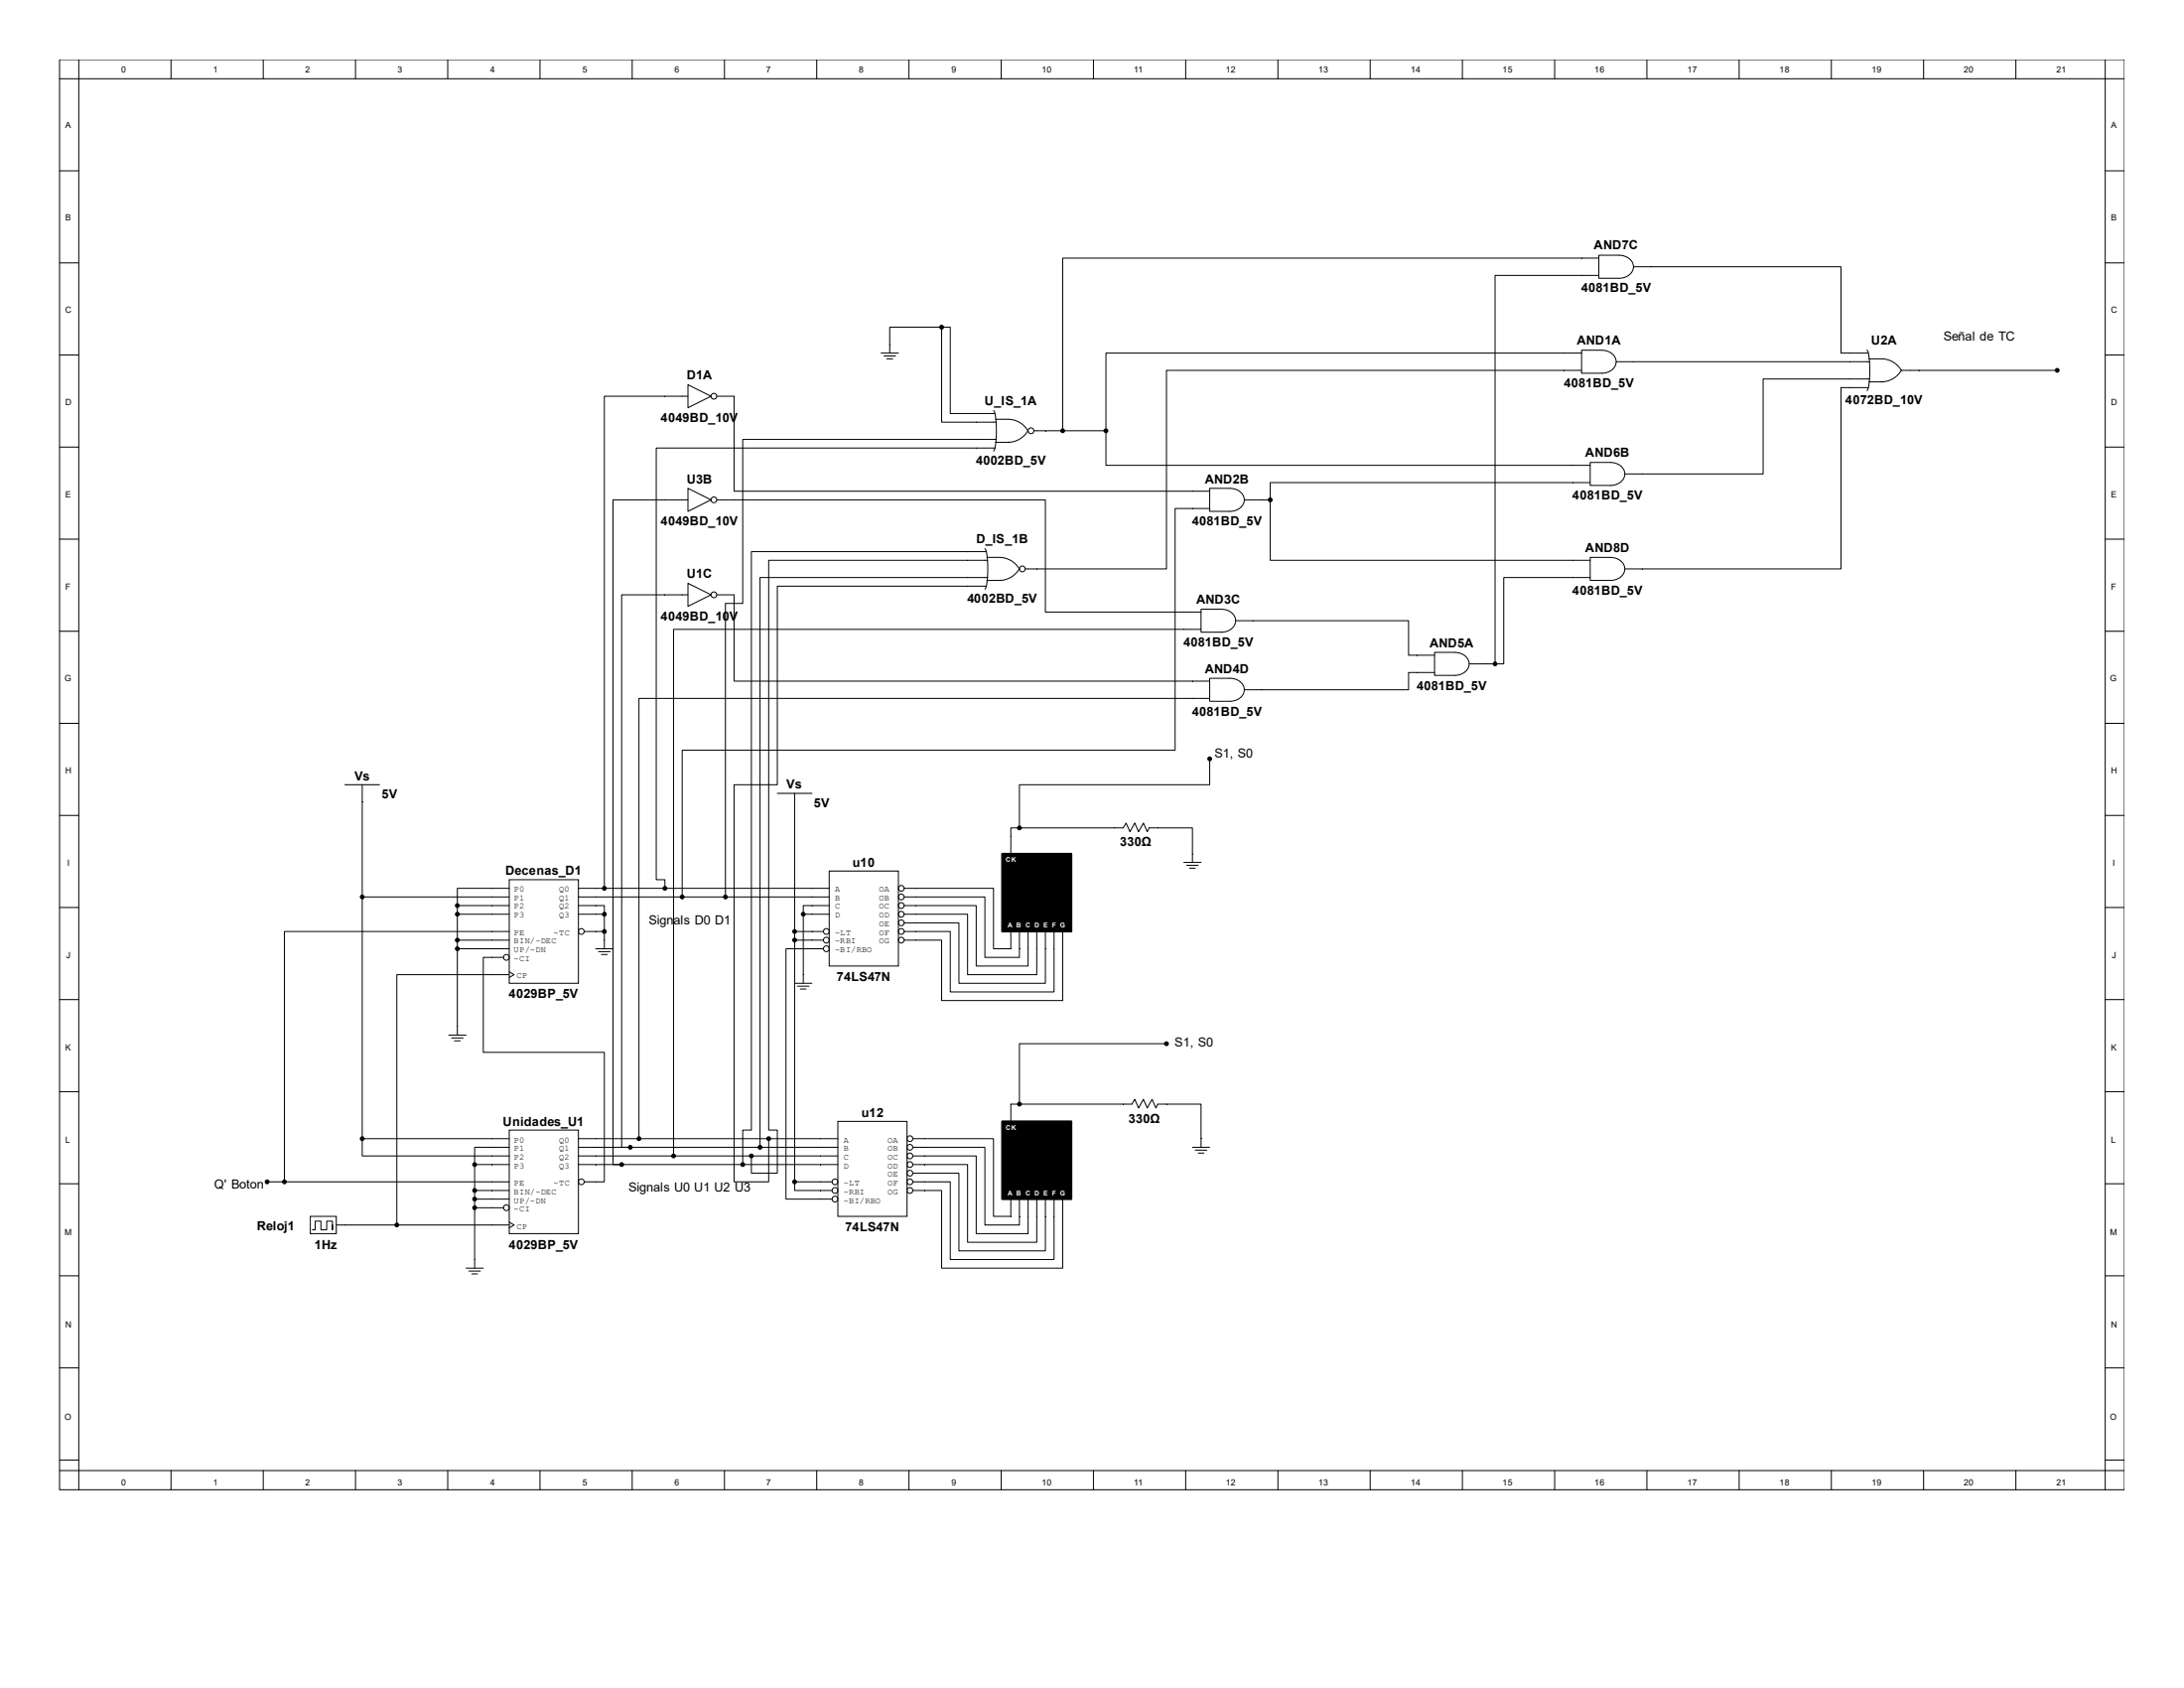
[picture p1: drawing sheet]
<svg xmlns="http://www.w3.org/2000/svg" width="279mm" height="216mm" viewBox="0 0 279 216" stroke-linecap="round" stroke-linejoin="round" font-family="sans-serif">
<g fill="none" stroke="#000" stroke-width=".13">
<path d="M7.6 7.6h264.2v182.9h-264.2zM7.6 10.1h264.2M10.1 7.6v182.9M21.9 7.6v2.5M33.7 7.6v2.5M45.5 7.6v2.5M57.3 7.6v2.5M69.1 7.6v2.5M80.9 7.6v2.5M92.7 7.6v2.5M104.5 7.6v2.5M116.3 7.6v2.5"/>
<path d="M128.1 7.6v2.5M139.9 7.6v2.5M151.7 7.6v2.5M163.5 7.6v2.5M175.3 7.6v2.5M187.1 7.6v2.5M198.9 7.6v2.5M210.7 7.6v2.5M222.5 7.6v2.5M234.3 7.6v2.5M246.1 7.6v2.5M257.9 7.6v2.5"/>
<path d="M269.3 7.6v182.9M7.6 21.9h2.5M7.6 33.6h2.5M204.5 32.6h2.6a1.6 1.6 0 0 1 1.8 1.9 1.79 1.79 0 0 1-1.8 1.1h-2.6zM204.5 33h-68.5v22.1M204.5 35.2h-13.2v49.7M209 34.1h26.5v11.1h3.5M269.3 21.9h2.5M269.3 33.6h2.5M7.6 45.4h2.5M7.6 57.2h2.5M88 49.2l3 1.5-3 1.5z"/>
<path d="M88 50.7h-10.7v62.9M91.7 50.7h2.2v12.1h60.9M112.7 45.2h2.2M113.1 45.5h1.5M113.5 45.9h.7M120.5 41.8v12.2h7M120.5 41.8h1.1v11.1h5.6M120.5 41.8h-6.7v3.4M127.1 52.5a4.8 4.8 0 0 1 .4 2.6l-.1 1.3a1.95 1.95 0 0 1-.3 1.3M127.2 57.3h-43.2v55.2h1.1v1.1M127.3 53.6a4.4 4.4 0 0 1 3.5 .7l.7 .8M127.3 56.6h1.9"/>
<path d="M127.5 56.2h-32.5v21h-2.2v37.5M131.5 55a2.95 2.95 0 0 1-2.6 1.6M132.3 55.1h9.2M141.5 55.1v4.4h61.9M202.3 44.8h2.6a1.6 1.6 0 0 1 1.8 1.9 1.79 1.79 0 0 1-1.8 1h-2.6zM202.3 47.4h-53.1v25.4h-18M202.3 45.2h-60.8v9.9M203.4 59.1l2.6 .1a1.6 1.6 0 0 1 1.8 1.8 1.79 1.79 0 0 1-1.8 1.1h-2.6zM206.8 46.3h32.4M238.8 44.8a4.8 4.8 0 0 1 .4 2.6v1.3a1.95 1.95 0 0 1-.4 1.2M239 49.6h-3.5v23.2h-27.6M239.1 45.9a4.4 4.4 0 0 1 3.5 .7l.6 .8"/>
<path d="M239.1 48.8h1.8M239.2 48.5h-13.6v12.1h-17.7M243.3 47.4h19.9M243.3 47.3a2.95 2.95 0 0 1-2.6 1.5M269.3 45.4h2.5M269.3 57.2h2.5M7.6 69h2.5M88 62.5l3 1.4-3 1.5zM88 74.6l3 1.5-3 1.4zM88 63.9h-9.6v85.1h1.1M88 76.1h-8.5v70.6h1.1M91.7 63.9h42v14.4h20"/>
<path d="M91.7 76.1h2.2v11h60.9M126 70.2a4.8 4.8 0 0 1 .4 2.6l-.1 1.3a1.95 1.95 0 0 1-.3 1.2M126.1 75h-26.7v25.4h-5.5v50.8h4.4v-5.6M126.1 70.6h-30v73.9h-1.1v4.5M126.2 71.3a4.4 4.4 0 0 1 3.5 .7l.7 .8M126.2 74.2h1.9M126.4 73.9h-29.2v72.8M126.4 71.7h-28.1v72.8h1.1v5.6h-3.3v-2.3M130.4 72.7a2.95 2.95 0 0 1-2.6 1.5M153.7 77.9h2.5a1.6 1.6 0 0 1 1.8 1.9 1.79 1.79 0 0 1-1.8 1.1h-2.5zM154.8 62.5h2.5a1.6 1.6 0 0 1 1.8 1.8 1.79 1.79 0 0 1-1.8 1.1h-2.5zM154.8 65h-4.5v31h-63v18.7"/>
<path d="M158.1 79.4h22.1v4.4h3.3M159.2 63.9h3.3M162.5 63.9v7.8h40.9M203.4 71.3h2.6a1.6 1.6 0 0 1 1.8 1.9 1.79 1.79 0 0 1-1.8 1h-2.6zM203.4 73.9h-11v11h-1.1M203.4 61.7h-40.9v2.2M269.3 69h2.5M7.6 80.7h2.5M7.6 92.5h2.5M153.7 80.5h-67.5v67.3M154.8 86.8h2.5a1.6 1.6 0 0 1 1.8 1.8 1.79 1.79 0 0 1-1.8 1.1h-2.5zM154.8 97.1v3.3h-24.4v5.5"/>
<path d="M154.8 89.3h-73.1v56.3M183.5 83.4h2.6a1.6 1.6 0 0 1 1.8 1.9 1.79 1.79 0 0 1-1.8 1.1h-2.6zM183.5 86h-3.3v2.2h-21M187.9 84.9h3.4M269.3 80.7h2.5M269.3 92.5h2.5M7.6 104.3h2.5M7.6 116.1h2.5M44.1 100.4h4.5M46.3 114.7h18.8M46.3 100.4v45.2M58.5 115.8h6.6"/>
<path d="M58.5 116.9h6.6M58.5 115.8v16.6M65.1 112.5h8.9v13.3h-8.9zM65.1 113.6h-6.6v2.2M65.1 119.1h-28.7v32.1M74 115.8h3.3v1.1M74 113.6h32.1M74 114.7h32.1M74 116.9h3.3M74.7 119.1h2.6M77.3 116.9v4.4M99.4 101.5h4.5"/>
<path d="M101.7 119.1h3.6M101.7 101.5v49.7M102.8 116.9h3.3M102.8 116.9v8.9M106.1 111.4h8.8v12.2h-8.8zM106.1 115.8h-3.3v1.1M115.7 113.6h11.4v7.7h2.2v-2.2M115.7 114.7h10.3v7.8h4.4v-3.4M115.7 115.8h9.2v7.8h6.6v-4.5M115.7 116.9h8.1v7.8h8.8v-5.6M115.7 118h7v7.8h11v-6.7M115.7 119.1h5.9v7.8h13.2v-7.8"/>
<path d="M130.4 105.9h13.3l.4-.6 .5 1.1 .6-1.1 .5 1.1 .6-1.1 .5 1.1 .2-.5h5.5v4.4M130.4 105.9h-1.1v3.3M136 119.1v8.9h-15.5v-7.8h-4.8M151.4 110.3h2.3M151.8 110.7h1.5M152.2 111h.7M269.3 104.3h2.5M269.3 116.1h2.5M7.6 127.9h2.5M7.6 139.6h2.5M57.4 132.4h2.2M57.8 132.8h1.4"/>
<path d="M58.1 133.1h.8M58.5 120.2h6.6M58.5 121.3h6.6M64.4 122.5h-2.6v12.1h15.5v16.6h-2.6M65.1 124.7h-14.3v32M65.1 124.3l.7 .4-.7 .3M76.2 121.3h2.2M76.6 121.7h1.5M76.9 122.1h.8M101.7 120.2h3.6M101.7 125.8h2.2M102 126.1h1.5"/>
<path d="M102.4 126.5h.7M105.3 121.3h-4.8v32.1h5.9M149.2 133.5h-18.8v7.7M269.3 127.9h2.5M269.3 139.6h2.5M7.6 151.4h2.5M34.2 151.2h30.9M39.7 155.6h3.3v2.2h-3.3zM39.9 157.3h.4M42.5 156.7v.6v-1.1h-.7v1.1h-.7v-1.1h-.8v1.1v-.3M43 156.7h22.1M46.3 145.6v2.2h18.8"/>
<path d="M46.3 145.6h18.8M60.7 149h4.4M60.7 154.5h3.7M60.7 152.3h4.4M60.7 153.4h4.4M60.7 149v13.2M65.1 144.5h8.9v13.3h-8.9zM65.1 146.7h-4.4v2.3M65.1 156.3l.7 .4-.7 .3M74 145.6h33.2M74 146.7h33.2M74 147.8h33.2"/>
<path d="M74 149h33.2M101.7 151.2v1.1h4.7M101.7 151.2h4.7M107.2 143.4h8.8v12.2h-8.8zM116.8 145.6h10.3v10h2.2v-2.2M116.8 146.7h9.2v10h4.4v-3.3M116.8 147.8h8.1v10h6.6v-4.4M116.8 149h7v9.9h8.8v-5.5M116.8 150.1h5.9v9.9h11v-6.6M116.8 151.2h4.8v9.9h13.2v-7.7M116.8 152.3h3.7v9.9h15.5v-8.8M129.3 143.4v-2.2h15.5l.4-.6 .5 1.1 .6-1.1 .5 1.1 .6-1.1 .5 1.1 .2-.5h5.6v5.5"/>
<path d="M152.5 146.7h2.3M152.9 147.1h1.5M153.3 147.5h.7M269.3 151.4h2.5M7.6 163.2h2.5M7.6 175h2.5M59.6 162.2h2.2M60 162.6h1.5M60.4 162.9h.7M269.3 163.2h2.5M269.3 175h2.5M7.6 186.7h2.5"/>
<path d="M7.6 188.1h264.2M21.9 188.1v2.4M33.7 188.1v2.4M45.5 188.1v2.4M57.3 188.1v2.4M69.1 188.1v2.4M80.9 188.1v2.4M92.7 188.1v2.4M104.5 188.1v2.4M116.3 188.1v2.4M128.1 188.1v2.4M139.9 188.1v2.4"/>
<path d="M151.7 188.1v2.4M163.5 188.1v2.4M175.3 188.1v2.4M187.1 188.1v2.4M198.9 188.1v2.4M210.7 188.1v2.4M222.5 188.1v2.4M234.3 188.1v2.4M246.1 188.1v2.4M257.9 188.1v2.4M269.3 186.7h2.5"/>
<circle cx="91.3" cy="50.7" r=".37"/>
<circle cx="131.9" cy="55.1" r=".37"/>
<circle cx="91.3" cy="63.9" r=".37"/>
<circle cx="91.3" cy="76.1" r=".37"/>
<circle cx="130.8" cy="72.8" r=".37"/>
<circle cx="74.4" cy="119.1" r=".37"/>
<circle cx="105.7" cy="119.1" r=".37"/>
<circle cx="115.3" cy="116.9" r=".37"/>
<circle cx="115.3" cy="113.6" r=".37"/>
<circle cx="115.3" cy="119.1" r=".37"/>
<circle cx="115.3" cy="114.7" r=".37"/>
<circle cx="115.3" cy="118" r=".37"/>
<circle cx="115.3" cy="115.8" r=".37"/>
<circle cx="64.8" cy="122.5" r=".37"/>
<circle cx="105.7" cy="120.2" r=".37"/>
<circle cx="105.7" cy="121.3" r=".37"/>
<circle cx="115.3" cy="120.2" r=".37"/>
<circle cx="64.8" cy="154.5" r=".37"/>
<circle cx="74.4" cy="151.2" r=".37"/>
<circle cx="106.8" cy="151.2" r=".37"/>
<circle cx="106.8" cy="152.3" r=".37"/>
<circle cx="106.8" cy="153.4" r=".37"/>
<circle cx="116.4" cy="147.8" r=".37"/>
<circle cx="116.4" cy="149" r=".37"/>
<circle cx="116.4" cy="150.1" r=".37"/>
<circle cx="116.4" cy="146.7" r=".37"/>
<circle cx="116.4" cy="145.6" r=".37"/>
<circle cx="116.4" cy="152.3" r=".37"/>
<circle cx="116.4" cy="151.2" r=".37"/>
</g>
<g fill="#000" stroke="#000" stroke-width=".13">
<circle cx="120.5" cy="41.8" r=".25"/>
<circle cx="136" cy="55.1" r=".25"/>
<circle cx="141.5" cy="55.1" r=".25"/>
<circle cx="263.2" cy="47.4" r=".25"/>
<circle cx="162.5" cy="63.9" r=".25"/>
<circle cx="154.8" cy="97.1" r=".25"/>
<circle cx="191.3" cy="84.9" r=".25"/>
<circle cx="46.3" cy="114.7" r=".25"/>
<circle cx="58.5" cy="115.8" r=".25"/>
<circle cx="58.5" cy="116.9" r=".25"/>
<circle cx="77.3" cy="116.9" r=".25"/>
<circle cx="77.3" cy="113.6" r=".25"/>
<circle cx="77.3" cy="119.1" r=".25"/>
<circle cx="85.1" cy="113.6" r=".25"/>
<circle cx="87.3" cy="114.7" r=".25"/>
<circle cx="92.8" cy="114.7" r=".25"/>
<circle cx="101.7" cy="119.1" r=".25"/>
<circle cx="102.8" cy="116.9" r=".25"/>
<circle cx="130.4" cy="105.9" r=".25"/>
<circle cx="58.5" cy="121.3" r=".25"/>
<circle cx="58.5" cy="120.2" r=".25"/>
<circle cx="101.7" cy="120.2" r=".25"/>
<circle cx="149.2" cy="133.5" r=".25"/>
<circle cx="34.2" cy="151.2" r=".25"/>
<circle cx="36.4" cy="151.2" r=".25"/>
<circle cx="46.3" cy="145.6" r=".25"/>
<circle cx="50.8" cy="156.7" r=".25"/>
<circle cx="60.7" cy="154.5" r=".25"/>
<circle cx="60.7" cy="149" r=".25"/>
<circle cx="60.7" cy="153.4" r=".25"/>
<circle cx="60.7" cy="152.3" r=".25"/>
<circle cx="79.5" cy="149" r=".25"/>
<circle cx="80.6" cy="146.7" r=".25"/>
<circle cx="81.7" cy="145.6" r=".25"/>
<circle cx="86.2" cy="147.8" r=".25"/>
<circle cx="95" cy="149" r=".25"/>
<circle cx="96.1" cy="147.8" r=".25"/>
<circle cx="97.2" cy="146.7" r=".25"/>
<circle cx="98.3" cy="145.6" r=".25"/>
<circle cx="101.7" cy="151.2" r=".25"/>
<circle cx="130.4" cy="141.2" r=".25"/>
</g>
<g fill="#000" stroke="#000" stroke-width=".25">
<path d="M128.2 109.2h8.9v9.9h-8.9z" fill-rule="evenodd"/>
<path d="M128.2 143.4h8.9v10h-8.9z" fill-rule="evenodd"/>
</g>
<g font-size="1.6">
<text x="203.9" y="31.9">AND7C</text>
<text x="202.3" y="37.3">4081BD_5V</text>
<text x="201.7" y="44.1">AND1A</text>
<text x="239.4" y="44.1">U2A</text>
<text x="248.6" y="43.6">Señal de TC</text>
<text x="84.5" y="53.9">4049BD_10V</text>
<text x="87.8" y="48.5">D1A</text>
<text x="126" y="51.8">U_IS_1A</text>
<text x="200.1" y="49.5">4081BD_5V</text>
<text x="236.1" y="51.7">4072BD_10V</text>
<text x="124.8" y="59.4">4002BD_5V</text>
<text x="202.8" y="58.5">AND6B</text>
<text x="87.8" y="61.8">U3B</text>
<text x="154.1" y="61.8">AND2B</text>
<text x="201.2" y="63.9">4081BD_5V</text>
<text x="84.5" y="67.2">4049BD_10V</text>
<text x="124.9" y="69.5">D_IS_1B</text>
<text x="152.5" y="67.2">4081BD_5V</text>
<text x="202.8" y="70.7">AND8D</text>
<text x="87.8" y="74">U1C</text>
<text x="123.7" y="77.1">4002BD_5V</text>
<text x="153" y="77.3">AND3C</text>
<text x="201.2" y="76">4081BD_5V</text>
<text x="84.5" y="79.4">4049BD_10V</text>
<text x="151.4" y="82.7">4081BD_5V</text>
<text x="182.9" y="82.8">AND5A</text>
<text x="154.1" y="86.1">AND4D</text>
<text x="181.2" y="88.2">4081BD_5V</text>
<text x="152.5" y="91.5">4081BD_5V</text>
<text x="45.3" y="99.8">Vs</text>
<text x="100.6" y="100.9">Vs</text>
<text x="155.4" y="96.9">S1, S0</text>
<text x="48.8" y="102.1">5V</text>
<text x="104.1" y="103.2">5V</text>
<text x="64.6" y="111.9">Decenas_D1</text>
<text x="109.1" y="110.8">u10</text>
<text x="143.3" y="108.2">330Ω</text>
<text x="83" y="118.2">Signals D0 D1</text>
<text x="107" y="125.5">74LS47N</text>
<text x="65.1" y="127.7">4029BP_5V</text>
<text x="150.3" y="133.8">S1, S0</text>
<text x="110.2" y="142.9">u12</text>
<text x="144.4" y="143.6">330Ω</text>
<text x="64.3" y="144">Unidades_U1</text>
<text x="27.4" y="152">Q' Boton</text>
<text x="80.4" y="152.4">Signals U0 U1 U2 U3</text>
<text x="32.9" y="157.3">Reloj1</text>
<text x="40.2" y="159.8">1Hz</text>
<text x="65.1" y="159.8">4029BP_5V</text>
<text x="108.2" y="157.5">74LS47N</text>
</g>
<g font-size="1.1">
<text x="15.5" y="9.3">0</text>
<text x="27.3" y="9.3">1</text>
<text x="39.1" y="9.3">2</text>
<text x="50.8" y="9.3">3</text>
<text x="62.7" y="9.3">4</text>
<text x="74.5" y="9.3">5</text>
<text x="86.3" y="9.3">6</text>
<text x="98" y="9.3">7</text>
<text x="109.9" y="9.3">8</text>
<text x="121.7" y="9.3">9</text>
<text x="133.3" y="9.3">10</text>
<text x="145" y="9.3">11</text>
<text x="156.8" y="9.3">12</text>
<text x="168.7" y="9.3">13</text>
<text x="180.5" y="9.3">14</text>
<text x="192.2" y="9.3">15</text>
<text x="204" y="9.3">16</text>
<text x="215.9" y="9.3">17</text>
<text x="227.7" y="9.3">18</text>
<text x="239.4" y="9.3">19</text>
<text x="251.2" y="9.3">20</text>
<text x="263.1" y="9.3">21</text>
<text x="8.3" y="16.4">A</text>
<text x="270" y="16.4">A</text>
<text x="8.3" y="28.2">B</text>
<text x="270" y="28.2">B</text>
<text x="8.3" y="40">C</text>
<text x="270" y="40">C</text>
<text x="8.3" y="51.8">D</text>
<text x="270" y="51.8">D</text>
<text x="8.3" y="63.6">E</text>
<text x="270" y="63.6">E</text>
<text x="8.3" y="75.4">F</text>
<text x="270" y="75.4">F</text>
<text x="8.3" y="87.2">G</text>
<text x="269.9" y="87.2">G</text>
<text x="8.3" y="99">H</text>
<text x="270" y="99">H</text>
<text x="8.6" y="110.8">I</text>
<text x="270.3" y="110.8">I</text>
<text x="65.7" y="114">P0</text>
<text x="65.7" y="115.1">P1</text>
<text x="65.7" y="116.2">P2</text>
<text x="65.7" y="117.4">P3</text>
<text x="65.7" y="119.6">PE</text>
<text x="70.8" y="119.6">~TC</text>
<text x="71.5" y="114">Q0</text>
<text x="71.5" y="115.1">Q1</text>
<text x="71.5" y="116.2">Q2</text>
<text x="71.5" y="117.4">Q3</text>
<text x="106.8" y="114">A</text>
<text x="106.8" y="115.1">B</text>
<text x="106.8" y="116.2">C</text>
<text x="106.8" y="117.4">D</text>
<text x="106.8" y="119.6">~LT</text>
<text x="112.4" y="114">OA</text>
<text x="112.4" y="117.4">OD</text>
<text x="112.4" y="118.5">OE</text>
<text x="112.4" y="119.6">OF</text>
<text x="112.4" y="116.2">OC</text>
<text x="112.4" y="115.1">OB</text>
<text x="8.5" y="122.6">J</text>
<text x="65.7" y="122.9">~CI</text>
<text x="65.7" y="120.7">BIN/~DEC</text>
<text x="65.7" y="121.8">UP/~DN</text>
<text x="66.1" y="125.1">CP</text>
<text x="106.8" y="120.7">~RBI</text>
<text x="106.8" y="121.8">~BI/RBO</text>
<text x="112.4" y="120.7">OG</text>
<text x="270.2" y="122.6">J</text>
<text x="8.3" y="134.4">K</text>
<text x="270" y="134.4">K</text>
<text x="8.3" y="146.2">L</text>
<text x="65.7" y="146.1">P0</text>
<text x="65.7" y="147.2">P1</text>
<text x="65.7" y="148.3">P2</text>
<text x="65.7" y="149.4">P3</text>
<text x="71.5" y="146.1">Q0</text>
<text x="71.5" y="147.2">Q1</text>
<text x="71.5" y="148.3">Q2</text>
<text x="71.5" y="149.4">Q3</text>
<text x="107.9" y="146.1">A</text>
<text x="107.9" y="147.2">B</text>
<text x="107.9" y="148.3">C</text>
<text x="107.9" y="149.4">D</text>
<text x="113.6" y="146.1">OA</text>
<text x="113.6" y="149.4">OD</text>
<text x="113.6" y="148.3">OC</text>
<text x="113.6" y="147.2">OB</text>
<text x="270" y="146.2">L</text>
<text x="65.7" y="155">~CI</text>
<text x="65.7" y="152.8">BIN/~DEC</text>
<text x="65.7" y="151.7">PE</text>
<text x="65.7" y="153.9">UP/~DN</text>
<text x="70.8" y="151.7">~TC</text>
<text x="107.9" y="151.7">~LT</text>
<text x="107.9" y="152.8">~RBI</text>
<text x="107.9" y="153.9">~BI/RBO</text>
<text x="113.6" y="150.5">OE</text>
<text x="113.6" y="151.7">OF</text>
<text x="113.6" y="152.8">OG</text>
<text x="8.3" y="158">M</text>
<text x="66.1" y="157.2">CP</text>
<text x="269.9" y="158">M</text>
<text x="8.3" y="169.8">N</text>
<text x="270" y="169.8">N</text>
<text x="8.3" y="181.6">O</text>
<text x="269.9" y="181.6">O</text>
<text x="15.5" y="190">0</text>
<text x="27.3" y="190">1</text>
<text x="39.1" y="190">2</text>
<text x="50.8" y="190">3</text>
<text x="62.7" y="190">4</text>
<text x="74.5" y="190">5</text>
<text x="86.3" y="190">6</text>
<text x="98" y="190">7</text>
<text x="109.9" y="190">8</text>
<text x="121.7" y="190">9</text>
<text x="133.3" y="190">10</text>
<text x="145" y="190">11</text>
<text x="156.8" y="190">12</text>
<text x="168.7" y="190">13</text>
<text x="180.5" y="190">14</text>
<text x="192.2" y="190">15</text>
<text x="204" y="190">16</text>
<text x="215.9" y="190">17</text>
<text x="227.7" y="190">18</text>
<text x="239.4" y="190">19</text>
<text x="251.2" y="190">20</text>
<text x="263.1" y="190">21</text>
</g>
<g font-size=".8" fill="#fff">
<text x="128.7" y="110.3">CK</text>
<text x="128.9" y="118.6">A B</text>
<text x="131.2" y="118.6">C D E F G</text>
<text x="128.7" y="144.6">CK</text>
<text x="128.9" y="152.9">A B</text>
<text x="131.2" y="152.9">C D E F G</text>
</g>
</svg>
